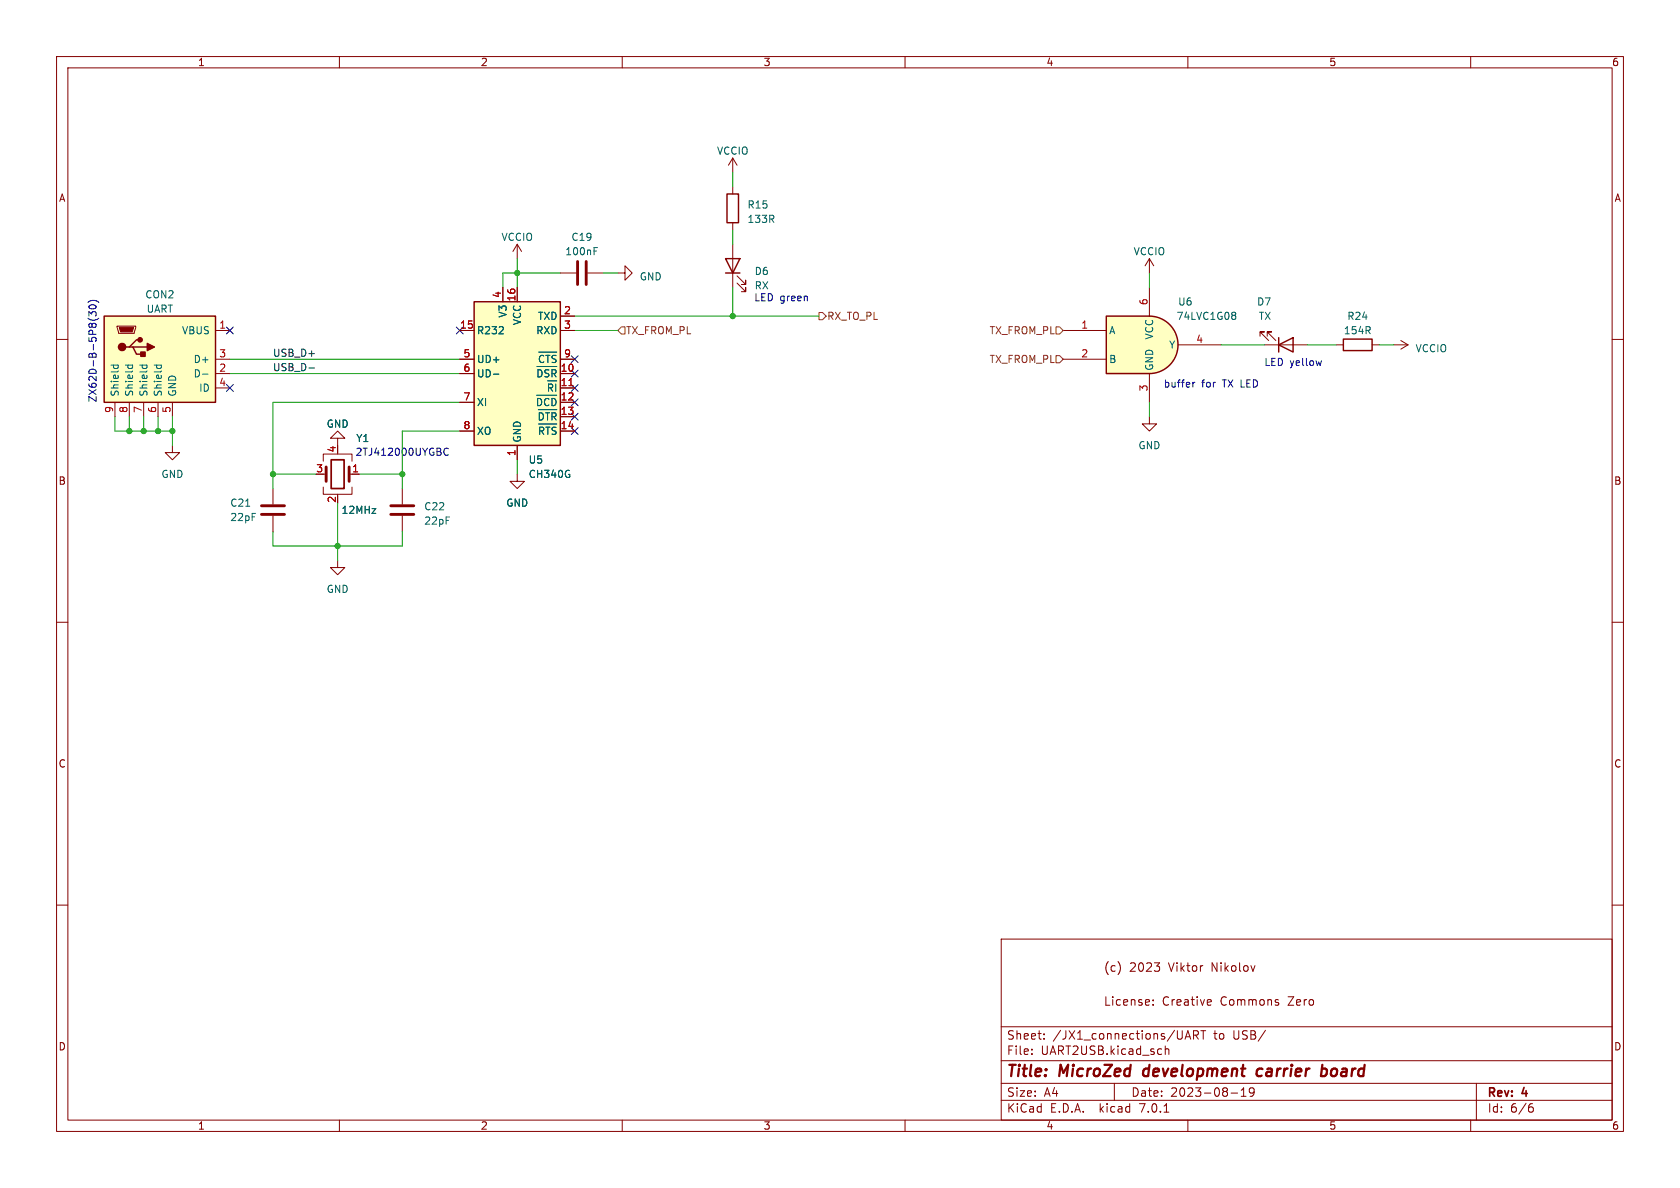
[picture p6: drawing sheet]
<svg xmlns="http://www.w3.org/2000/svg" width="297mm" height="210mm" viewBox="0 0 297 210" stroke-linecap="round" stroke-linejoin="round" font-family="sans-serif">
<g fill="none" stroke="#840000" stroke-width=".18">
<path d="M10 10h277v190h-277zM12 12h273v186h-273zM60 10v2M110 10v2M160 10v2M210 10v2M260 10v2M129.5 27.9v2.6M129.5 33v1.3M129.5 39.4v1.2M129.5 27.9l-.7 1.3M129.5 27.9l.8 1.3"/>
<path d="M10 60h2M81.3 58.4h2.5M88.9 50.8v2.5M91.4 43.2v2.5M91.4 50.8v2.5M91.4 43.2l-.7 1.3M91.4 43.2l.8 1.3M99.1 58.4h2.5M99.1 55.9h2.5M99.1 48.3h2.8M103.9 48.3h2.8M109.2 48.3h1.3v-1.3l1.3 1.3-1.3 1.2v-1.2"/>
<path d="M129.5 43.2v7.6M130.3 50l1.5 1.6v-.8v.8h-.7M130.3 48.8l1.5 1.5v-.8v.8h-.7M222.8 59.4v-.7h.7h-.7l1.5 1.5M224 59.4v-.7h.8h-.8l1.6 1.5M285 60h2M81.3 66h2.5M81.3 71.1h2.5M81.3 76.2h2.5M81.3 63.5h2.5M91.4 78.7v2.6M99.1 66h2.5"/>
<path d="M99.1 68.6h2.5M99.1 71.1h2.5M99.1 73.7h2.5M99.1 76.2h2.5M99.1 63.5h2.5M203.2 73.7v1.2h1.3l-1.3 1.3-1.3-1.3h1.3M223.5 61h7.6M236.2 61h1.3M242.6 61h1.2M246.4 61h2.5M247.6 60.2l1.3 .8M248.9 61l-1.3 .7"/>
<path d="M48.3 86.4v2.8M48.3 91.2v2.8M57.1 81.5v-1.2h5.1v1.2M57.1 86.1v1.3h5.1v-1.3M57.1 83.8h.6M59.7 99.1v1.2h1.3l-1.3 1.3-1.3-1.3h1.3M59.7 87.4v.2M61.7 83.8h1.8M71.1 86.4v2.8M71.1 91.2v2.8M91.4 83.8v1.3h1.3l-1.3 1.3-1.2-1.3h1.2M10 110h2"/>
<path d="M285 110h2M10 160h2M285 160h2M177 166h108v32h-108zM195.5 176.2v1.5h.7M195.9 170.1a1.76 1.76 0 0 0 0 2.1M200.4 170.2l-.5 .1M200.6 170.8l-.8 .9h.9M206.1 176.2a.81 .81 0 0 0-.5 .8 .81 .81 0 0 0 .5 .7M206.6 170.2l.5 1.5 .5-1.5M214.3 171.7v-1.5l.8 1.5M216.4 176.2a.81 .81 0 0 0-.5 .8 .81 .81 0 0 0 .5 .7"/>
<path d="M227.7 176.2h1l-1 1.5h1M60 198v2M110 198v2M160 198v2M177 194.5h108M177 191.5h108M177 187.5h108M177 181.5h108M182.4 186.3v.1M182.4 185.5v.1M184.6 183.6v.1M184.6 182.8v.1"/>
<path d="M197 191.5v3M205.8 196.6h.8M206 184.9v1.5M206 185.5l.2-.1 .4 .1v.9M209.5 183.7l.5-1.5 .5 1.5M209.6 183.3h.8M210 198v2M211 183l.7-.1 .2-.2-.1-.4-.2-.1h-.6v1.5M211.4 183l.5 .7M212.3 182.2h.8M212.7 182.2v1.5M217.6 193.2h1.2"/>
<path d="M219.4 193.8h.9M219.4 192.7l.5-.4v1.5M221.7 192.9l-.3 .3h-.4l-.1-.3 .1-.5 .4-.1 .2 .1a.99 .99 0 0 1-.3 1.4h-.3M223.7 182.1l-1.3 2M260 198v2M261 191.5v6.5M270.5 195.7h.4l.2 .3-.1 .5-.5 .1M270.9 195.1l-.4 .1"/>
</g>
<path d="M202.1 189.3v.7M223 188.9a.66 .66 0 0 0-.8 .4v.7l.3 .2h.3M233.7 189l.2-.1 .5 .1 .2 .3-.1 .6a.66 .66 0 0 1-1 .2M233.8 188.2l-.3 2" fill="none" stroke="#840000" stroke-width=".4"/>
<path d="M102.1 46.2v4.1M103.6 46.2v4.1M46.2 90.9h4.1M46.2 89.4h4.1M57.7 82.6v2.5M61.7 82.6v2.5M69.1 90.9h4.1M69.1 89.4h4.1" fill="none" stroke="#840000" stroke-width=".51"/>
<path d="M128.5 34.3h2.1v5.1h-2.1zM83.8 53.3h15.3v25.4h-15.3zM128.3 45.7h2.5l-1.3 2.6zM128.3 48.3h2.5M226.1 59.7v2.5M237.5 59.9h5.1v2.1h-5.1zM226.1 61l2.5-1.3v2.5z" fill="none" stroke="#840000" stroke-width=".25"/>
<path d="M58.5 81.3h2.3v5.1h-2.3z" fill="none" stroke="#840000" stroke-width=".3"/>
<g fill="#ffffc2" stroke="#ffffc2" stroke-width=".18">
<path d="M83.8 53.3h15.3v25.4h-15.3z"/>
<path d="M203.2 55.9a5.1 5.1 0 0 1 5.1 5.1 5.1 5.1 0 0 1-5.1 5z"/>
</g>
<g fill="none" stroke="#006464" stroke-width=".18">
<path d="M105 43.8h.6M87.2 66.1h1M94.9 69.9h3.5M94.9 64.8h3.5M95.1 65.4v1.2M95.2 72.4h3.2M95.2 74.9h3.2M95.2 62.2h3.2M95.3 73v1.2M95.4 75.5v1.3M95.7 70.7l-.2-.2-.5-.1v1.3M96.1 62.9l-.3-.1-.4 .3"/>
<path d="M96.5 62.8h.7M96.8 73v1.2M96.9 62.8v1.3M96.9 75.5v1.3M97 67.9v1.3M97.6 65.4v1.2M97.6 70.4v1.3M97.6 73v1.2M98.2 67.9v1.3M98.3 62.9l-.5-.1-.2 .3"/>
</g>
<path d="M100.6 68.2h.7" fill="none" stroke="#a90000" stroke-width=".18"/>
<path d="M195.6 55.9h7.6v10.1h-7.6z" fill="#ffffc2"/>
<path d="M18.4 55.9h19.7v15.2h-19.7zM195.6 55.9h7.6a5.1 5.1 0 0 1 5.1 5.1 5.1 5.1 0 0 1-5.1 5h-7.6zM22.9 61.3h.6l.6 1.3h1.3M23.5 61.3h2.5M24.8 60.1h-.7l-1.2 1.2h-.7" fill="none" stroke="#840000" stroke-width=".25"/>
<g fill="none" stroke="#840000" stroke-width=".18">
<path d="M20.7 57.7h3.3v.2l-.3 1h-2.7zM38.1 58.4h2.5M81.3 58.4h2.5M88.9 50.8v2.5M91.4 50.8v2.5M99.1 58.4h2.5M99.1 55.9h2.5M188 58.4h7.6M203.2 45.7v2.6M203.2 50.8v5.1M203.2 45.7l-.8 1.3M203.2 45.7l.8 1.3"/>
<path d="M20.3 71.1v2.6M22.9 71.1v2.6M25.4 71.1v2.6M27.9 71.1v2.6M30.5 78.7v1.3h1.2l-1.2 1.3-1.3-1.3h1.3M30.5 71.1v2.6M38.1 63.5h2.5M38.1 66h2.5M38.1 68.6h2.5M59.7 77.5h1.3l-1.3-1.3-1.3 1.3h1.3v1.2M81.3 63.5h2.5M81.3 66h2.5"/>
<path d="M81.3 71.1h2.5M81.3 76.2h2.5M91.4 78.7v2.6M99.1 63.5h2.5M99.1 66h2.5M99.1 68.6h2.5M99.1 71.1h2.5M99.1 73.7h2.5M99.1 76.2h2.5M188 63.5h7.6M203.2 66v5.1M208.3 61h7.6"/>
<path d="M62.2 83.8h1.3"/>
</g>
<g fill="none" stroke="#006464" stroke-width=".18">
<path d="M218 55.2h.2l.3 .2-.3 .3M218 55.7h.2M218.2 55.7l.3 .3v.2l-.3 .3h-.2M19.6 64.5h1.3M20.1 64.5v.4M20.8 64.5l.1 .4M22.2 64.5h1.2M22.7 64.5l-.1 .4M23.4 64.5v.4M24.7 64.5h1.3M25.2 64.5l-.1 .4M25.9 64.5l.1 .4"/>
<path d="M27.3 64.5h1.2M27.7 64.5v.4M28.5 64.5v.4M35.8 66.1h1M87.2 66.1h1M94.9 69.9h3.5M94.9 64.8h3.5M95.1 65.4v1.2M95.2 72.4h3.2M95.2 74.9h3.2M95.2 62.2h3.2M95.3 73v1.2"/>
<path d="M95.4 75.5v1.3M95.7 70.7l-.2-.2-.5-.1v1.3M96.1 62.9l-.3-.1-.4 .3M96.5 62.8h.7M96.8 73v1.2M96.9 62.8v1.3M96.9 75.5v1.3M97 67.9v1.3M97.6 65.4v1.2M97.6 70.4v1.3M97.6 73v1.2M98.2 67.9v1.3"/>
<path d="M98.3 62.9l-.5-.1-.2 .3"/>
</g>
<path d="M18.4 55.9h19.7v15.2h-19.7z" fill="#ffffc2" stroke="#ffffc2" stroke-width=".18"/>
<g fill="#840000" stroke="#840000" stroke-width=".25">
<path d="M26 60.7l1.3 .6-1.3 .7z"/>
<path d="M24.9 62.2h.8v.8h-.8z"/>
<circle cx="21.6" cy="61.3" r=".63"/>
<circle cx="24.8" cy="60.1" r=".38"/>
</g>
<path d="M21.1 57.9h2.5l-.2 .8h-2.1z" fill="#840000" stroke="#840000" stroke-width=".18"/>
<path d="M109.9 57.8h.6v1.3h-.6l-.7-.7zM144.8 55.2h.6l.6 .7-.6 .6h-.6zM186.7 57.8h.6l.7 .6-.7 .7h-.6zM186.7 62.9h.6l.7 .6-.7 .6h-.6z" fill="none" stroke="#725600" stroke-width=".18"/>
<path d="M54.6 65.1h1" fill="none" stroke="#0f0f0f" stroke-width=".18"/>
<path d="M15.5 56.2l.4 .3M15.5 53.5a1.46 1.46 0 0 1 2 0M15.7 55.9v-.8l.5 .4 .1-.3h.6l.1 .1-.1 .6M15.8 54.1a.75 .75 0 0 1 1.2 .2 .72 .72 0 0 1-1.3-.1zM17.5 56.2l-.4 .3M79.3 79.3l-.4-.1-.4 .3M210.9 67.6v.8M211.2 67.6l-.3 .2M233.6 63.8l-.2 .8M78.5 80.2l.4 .3 .4-.1" fill="none" stroke="#0000c2" stroke-width=".18"/>
<g fill="none" stroke="#009600" stroke-width=".18">
<path d="M129.5 30.5v2.5M91.4 45.7v5.1M99.1 48.3h-10.2v2.5M101.6 55.9h43.2M101.6 58.4h7.6M106.7 48.3h2.5M129.5 40.6v2.6M129.5 50.8v5.1M203.2 48.3v2.5M20.3 73.7v2.5h10.2M22.9 73.7v2.5M25.4 73.7v2.5"/>
<path d="M27.9 73.7v2.5M30.5 73.7v5M40.6 66h40.7M40.6 63.5h40.7M81.3 76.2h-10.2v10.2M81.3 71.1h-33v15.3M203.2 71.1v2.6M215.9 61h7.6M231.1 61h5.1M243.8 61h2.6M48.3 83.8h7.6M48.3 94v2.5h22.8v-2.5"/>
<path d="M59.7 88.9v10.2M63.5 83.8h7.6M91.4 81.3v2.5"/>
</g>
<g fill="none" stroke="#000084" stroke-width=".18">
<path d="M40 57.8l1.2 1.2M41.2 57.8l-1.2 1.2M80.7 57.8l1.2 1.2M81.9 57.8l-1.2 1.2M40 68l1.2 1.2M41.2 68l-1.2 1.2M101 73.1l1.2 1.2M101 62.9l1.2 1.2M101 68l1.2 1.2M101 65.4l1.2 1.2M101 75.6l1.2 1.2M101 70.5l1.2 1.2"/>
<path d="M102.2 73.1l-1.2 1.2M102.2 62.9l-1.2 1.2M102.2 68l-1.2 1.2M102.2 65.4l-1.2 1.2M102.2 75.6l-1.2 1.2M102.2 70.5l-1.2 1.2"/>
</g>
<path d="M100.6 68.2h.7" fill="none" stroke="#a90000" stroke-width=".18"/>
<g fill="#009600" stroke="#009600" stroke-width=".18">
<circle cx="129.5" cy="55.9" r=".46"/>
<circle cx="91.4" cy="48.3" r=".46"/>
<circle cx="59.7" cy="96.5" r=".46"/>
<circle cx="48.3" cy="83.8" r=".46"/>
<circle cx="71.1" cy="83.8" r=".46"/>
<circle cx="30.5" cy="76.2" r=".46"/>
<circle cx="25.4" cy="76.2" r=".46"/>
<circle cx="27.9" cy="76.2" r=".46"/>
<circle cx="22.9" cy="76.2" r=".46"/>
</g>
<g font-size="2.8" fill="#840000">
<text x="178" y="190.8">Title:</text>
<text x="187.4" y="190.8">MicroZed</text>
<text x="202.8" y="190.8">development</text>
<text x="223.5" y="190.8">carrier</text>
<text x="235.5" y="190.8">board</text>
</g>
<g font-size="2.1" fill="#840000">
<text x="196.4" y="171.9">(c)</text>
<text x="200.9" y="171.9">2023</text>
<text x="207.8" y="171.9">Viktor</text>
<text x="215.4" y="171.9">Nikolov</text>
<text x="196.4" y="177.9">License:</text>
<text x="206.7" y="177.9">Creative</text>
<text x="217" y="177.9">Commons</text>
<text x="229" y="177.9">Zero</text>
<text x="178" y="183.9">Sheet:</text>
<text x="186.2" y="183.9">/JX1_connections/UART</text>
<text x="214.6" y="183.9">to</text>
<text x="218" y="183.9">USB/</text>
<text x="178" y="186.6">File:</text>
<text x="184" y="186.6">UART2USB.kicad_sch</text>
<text x="178" y="196.8">KiCad</text>
<text x="178" y="194">Size:</text>
<text x="184.6" y="194">A4</text>
<text x="185.7" y="196.8">E.D.A.</text>
<text x="194.4" y="196.8">kicad</text>
<text x="200" y="194">Date:</text>
<text x="201.5" y="196.8">7.0.1</text>
<text x="206.9" y="194">2023-08-19</text>
<text x="263" y="194.2">Rev:</text>
<text x="263" y="196.8">Id:</text>
<text x="267" y="196.8">6/6</text>
<text x="269.2" y="194.2">4</text>
</g>
<g font-size="1.8" fill="#840000">
<text x="35" y="11.8">1</text>
<text x="85" y="11.8">2</text>
<text x="135" y="11.8">3</text>
<text x="185" y="11.8">4</text>
<text x="235" y="11.8">5</text>
<text x="285" y="11.8">6</text>
<text x="10.4" y="35.8">A</text>
<text x="285.4" y="35.8">A</text>
<text x="10.3" y="85.8">B</text>
<text x="285.3" y="85.8">B</text>
<text x="10.3" y="135.8">C</text>
<text x="285.3" y="135.8">C</text>
<text x="10.3" y="185.8">D</text>
<text x="285.3" y="185.8">D</text>
<text x="35" y="199.8">1</text>
<text x="85" y="199.8">2</text>
<text x="135" y="199.8">3</text>
<text x="185" y="199.8">4</text>
<text x="235" y="199.8">5</text>
<text x="285" y="199.8">6</text>
</g>
<g font-size="1.8" fill="#006464">
<text x="126.7" y="27.5">VCCIO</text>
<text x="132.1" y="37">R15</text>
<text x="132.1" y="39.6">133R</text>
<text x="88.6" y="42.7">VCCIO</text>
<text x="99.9" y="45.3">100nF</text>
<text x="101" y="42.7">C19</text>
<text x="200.4" y="45.3">VCCIO</text>
<text x="25.6" y="52.9">CON2</text>
<text x="113" y="49.7">GND</text>
<text x="133.4" y="48.8">D6</text>
<text x="25.9" y="55.4">UART</text>
<text x="32.1" y="59.2">VBUS</text>
<text x="84.3" y="59.2">R232</text>
<text x="89.7" y="56.3" transform="rotate(-90 89.7 56.3)">V3</text>
<text x="92.3" y="57.6" transform="rotate(-90 92.3 57.6)">VCC</text>
<text x="94.7" y="59.2">RXD</text>
<text x="95" y="56.7">TXD</text>
<text x="196.1" y="59.2">A</text>
<text x="207.9" y="56.7">74LVC1G08</text>
<text x="208.2" y="54.2">U6</text>
<text x="222.2" y="54.2">D7</text>
<text x="222.5" y="56.7">TX</text>
<text x="237.5" y="59.2">154R</text>
<text x="238.1" y="56.7">R24</text>
<text x="34.1" y="64.3">D+</text>
<text x="84.3" y="64.3">UD+</text>
<text x="95" y="64.9">~{CTS}</text>
<text x="196.1" y="64.3">B</text>
<text x="204" y="65.5" transform="rotate(-90 204 65.5)">GND</text>
<text x="204" y="60.1" transform="rotate(-90 204 60.1)">VCC</text>
<text x="206.6" y="61.8">Y</text>
<text x="250.2" y="62.4">VCCIO</text>
<text x="21.1" y="70.1" transform="rotate(-90 21.1 70.1)">Shield</text>
<text x="23.7" y="70.1" transform="rotate(-90 23.7 70.1)">Shield</text>
<text x="26.2" y="70.1" transform="rotate(-90 26.2 70.1)">Shield</text>
<text x="28.8" y="70.1" transform="rotate(-90 28.8 70.1)">Shield</text>
<text x="31.3" y="70.1" transform="rotate(-90 31.3 70.1)">GND</text>
<text x="34.1" y="66.9">D-</text>
<text x="35.1" y="69.4">ID</text>
<text x="84.3" y="66.9">UD-</text>
<text x="84.3" y="71.9">XI</text>
<text x="94.7" y="67.5">~{DSR}</text>
<text x="96.6" y="70">~{RI}</text>
<text x="57.7" y="75.8">GND</text>
<text x="84.3" y="77">XO</text>
<text x="94.6" y="72.6">~{DCD}</text>
<text x="94.9" y="75.1">~{DTR}</text>
<text x="95" y="77.6">~{RTS}</text>
<text x="62.9" y="78.3">Y1</text>
<text x="92.3" y="78.2" transform="rotate(-90 92.3 78.2)">GND</text>
<text x="93.4" y="82.1">U5</text>
<text x="201.2" y="79.6">GND</text>
<text x="28.5" y="84.6">GND</text>
<text x="40.6" y="89.7">C21</text>
<text x="89.4" y="89.7">GND</text>
<text x="93.4" y="84.6">CH340G</text>
<text x="40.6" y="92.3">22pF</text>
<text x="60.3" y="91">12MHz</text>
<text x="74.9" y="90.4">C22</text>
<text x="74.9" y="92.9">22pF</text>
<text x="57.7" y="105">GND</text>
</g>
<g font-size="1.8" fill="#a90000">
<text x="88.6" y="52.7" transform="rotate(-90 88.6 52.7)">4</text>
<text x="91.2" y="53.3" transform="rotate(-90 91.2 53.3)">16</text>
<text x="38.7" y="58.2">1</text>
<text x="81.3" y="58.2">15</text>
<text x="99.7" y="55.6">2</text>
<text x="99.7" y="58.2">3</text>
<text x="191.1" y="58.2">1</text>
<text x="202.9" y="54" transform="rotate(-90 202.9 54)">6</text>
<text x="38.7" y="65.8">2</text>
<text x="38.7" y="63.2">3</text>
<text x="81.9" y="63.2">5</text>
<text x="81.9" y="65.8">6</text>
<text x="99.1" y="65.8">10</text>
<text x="99.7" y="63.2">9</text>
<text x="191.1" y="63.2">2</text>
<text x="211.4" y="60.7">4</text>
<text x="38.7" y="68.3">4</text>
<text x="81.9" y="70.9">7</text>
<text x="99.1" y="68.3">11</text>
<text x="99.1" y="70.9">12</text>
<text x="202.9" y="69.2" transform="rotate(-90 202.9 69.2)">3</text>
<text x="20.1" y="73.1" transform="rotate(-90 20.1 73.1)">9</text>
<text x="22.6" y="73.1" transform="rotate(-90 22.6 73.1)">8</text>
<text x="25.1" y="73.1" transform="rotate(-90 25.1 73.1)">7</text>
<text x="27.7" y="73.1" transform="rotate(-90 27.7 73.1)">6</text>
<text x="30.2" y="73.1" transform="rotate(-90 30.2 73.1)">5</text>
<text x="81.9" y="75.9">8</text>
<text x="99.1" y="73.4">13</text>
<text x="99.1" y="75.9">14</text>
<text x="55.8" y="83.6">3</text>
<text x="59.4" y="80" transform="rotate(-90 59.4 80)">4</text>
<text x="62.2" y="83.6">1</text>
<text x="91.2" y="80.7" transform="rotate(-90 91.2 80.7)">1</text>
<text x="59.4" y="88.9" transform="rotate(-90 59.4 88.9)">2</text>
</g>
<g font-size="1.8" fill="#0000c2">
<text x="133.3" y="53.3">LED green</text>
<text x="133.4" y="51.3">RX</text>
<text x="223.5" y="64.8">LED yellow</text>
<text x="17.1" y="71.1" transform="rotate(-90 17.1 71.1)">ZX62D-B-5P8(30)</text>
<text x="205.7" y="68.6">buffer</text>
<text x="212.5" y="68.6">for</text>
<text x="216.2" y="68.6">TX LED</text>
<text x="62.9" y="80.6">2TJ412000UYGBC</text>
</g>
<g font-size="1.8" fill="#725600">
<text x="110.7" y="59.2">TX_FROM_PL</text>
<text x="146.2" y="56.7">RX_TO_PL</text>
<text x="174.8" y="59.2">TX_FROM_PL</text>
<text x="174.8" y="64.3">TX_FROM_PL</text>
</g>
<g font-size="1.8" fill="#0f0f0f">
<text x="48.3" y="63.2">USB_D+</text>
<text x="48.3" y="65.7">USB_D-</text>
</g>
</svg>
